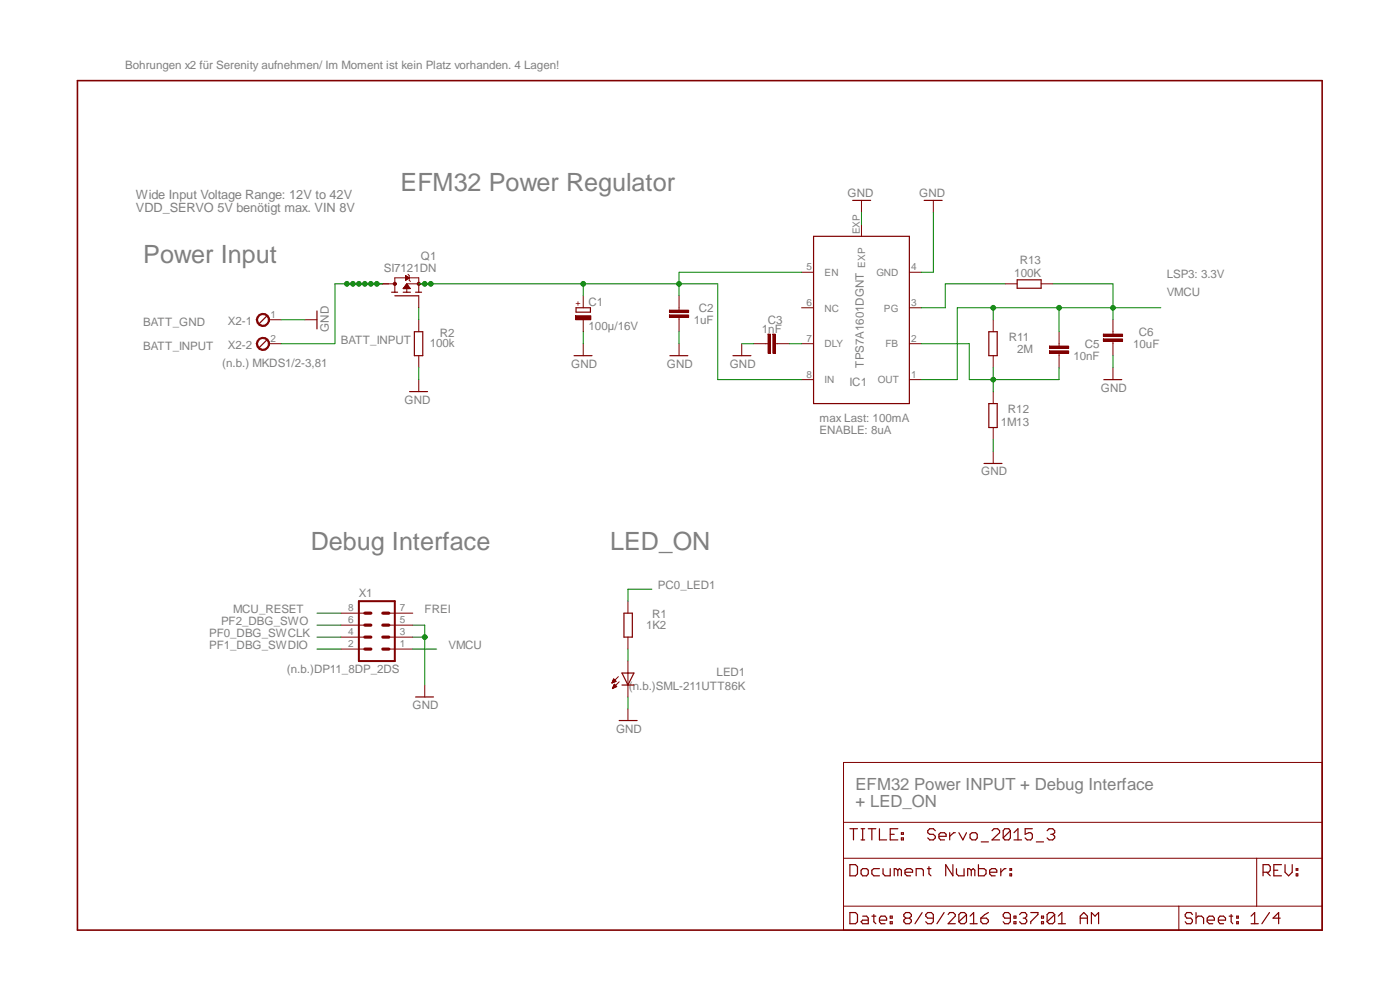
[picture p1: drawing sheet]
<svg xmlns="http://www.w3.org/2000/svg" width="297mm" height="210mm" viewBox="0 0 297 210" stroke-linecap="round" stroke-linejoin="round" font-family="sans-serif">
<path d="M16.4 17.1h264.1v180.2h-264.1z" fill="none" stroke="#800000" stroke-width=".34"/>
<path d="M144.1 65.3v.5M144.1 67.3v.5M178.9 161.7h101.6v35.6h-101.6zM178.9 174.4h101.6M178.9 182.1h101.6M178.9 192.2h101.6M250.1 192.2v5.1M266.6 182.1v10.1" fill="none" stroke="#800000" stroke-width=".21"/>
<g fill="none" stroke="#800000" stroke-width=".25">
<path d="M180.3 175.8h1.6M181.1 175.8v2.4M182.7 175.8h.7M182.7 178.2h.7M183 175.8v2.4M184.2 175.8h1.6M185 175.8v2.4M186.6 175.8v2.4h1.5M188.9 177h.8M190.5 175.8h-1.6v2.4h1.6M191.2 177.7h.4v.5h-.4zM191.2 176.6h.4v.4h-.4z"/>
<path d="M198.4 176.2l-.4-.4h-.8l-.4 .4v.4l.4 .4h.8l.4 .4v.3l-.4 .5h-.8l-.4-.5M199.2 177.4h1.5v-.4l-.3-.4h-.9l-.3 .4v.7l.3 .5h.9M201.5 176.6v1.6M202.7 176.6h-.4l-.8 .8M203.4 176.6l.9 1.6 .7-1.6M205.8 177l.4-.4h.8l.3 .4v.7l-.3 .5h-.8l-.4-.5zM208.2 178.6h1.5M210.4 176.2l.5-.4h.7l.5 .4v.4l-1.7 1.6h1.7M214.3 176.2v1.5l-.3 .5h-.8l-.4-.5M214.3 176.2l-.3-.4h-.8l-.4 .4v1.5M214.3 176.2l-1.5 1.5M215.1 178.2h1.6"/>
<path d="M215.1 176.6l.9-.8v2.4M219 175.8h-1.5v1.2l.7-.4h.5l.3 .4v.7l-.3 .5h-.8l-.4-.5M219.8 178.6h1.6M222.1 176.2l.5-.4h.7l.4 .4v.4l-.4 .4M222.9 177h.4M223.3 177l.4 .4v.3l-.4 .5h-.7l-.5-.5M180.3 183.4h1.2l.4 .4v1.6l-.4 .4h-1.2zM180.3 193.6h1.2l.4 .4v1.5l-.4 .4h-1.2zM182.7 184.6l.3-.3h.9l.3 .3v.8l-.3 .4h-.9l-.3-.4zM183 194.3h.9l.3 .5v1.1h-1.2l-.3-.4 .3-.3h1.2M185 194.3h.8M185.4 194v1.5l.4 .4"/>
<path d="M186.6 195.2h1.5v-.4l-.3-.5h-.9l-.3 .5v.7l.3 .4h.9M186.6 184.3h-1.2l-.4 .3v.8l.4 .4h1.2M187.3 184.3v1.1l.5 .4h1.1v-1.5M188.9 195.5h.4v.4h-.4zM188.9 194.3h.4v.5h-.4zM190.5 184.6l-.5-.3h-.3v1.5M190.5 184.6l.3-.3 .4 .3v1.2M190.5 184.6v1.2M192 185h1.6v-.4l-.4-.3h-.8l-.4 .3v.8l.4 .4h.8M192.2 194.8l-.5 .4v.3l.5 .4h.7l.4-.4v-.3l-.4-.4M192.2 194.8l-.5-.5v-.3l.5-.4h.7l.4 .4v.3l-.4 .5M192.2 194.8h.7"/>
<path d="M194.4 185.8v-1.5h1.1l.4 .3v1.2M195.6 193.6l-1.5 2.3M196.7 184.3h.8M197.1 183.8v1.6l.4 .4M198 194.8h-1.2l-.4-.5v-.3l.4-.4h.8l.4 .4v1.5l-.4 .4h-.8l-.4-.4M200.3 193.6l-1.5 2.3M201.1 194l.4-.4h.7l.5 .4v.3l-1.6 1.6h1.6M202.1 183.4v2.4l-1.5-2.4v2.4M202.9 184.3v1.1l.4 .4h1.2v-1.5M205 194v1.5l-.4 .4h-.8l-.4-.4M205 194l-.4-.4h-.8l-.4 .4v1.5M205 194l-1.6 1.5"/>
<path d="M205.8 195.9h1.5M205.8 194.3l.8-.7v2.3M206 184.6l-.4-.3h-.3v1.5M206 184.6v1.2M206 184.6l.5-.3 .3 .3v1.2M207.6 183.4v2.4h1.2l.4-.4v-.8l-.4-.3h-1.2M208.1 194.8h1.2l.4 .4v.3l-.4 .4h-.8l-.4-.4zM209.7 193.6l-.8 .4-.8 .8M209.9 185h1.6v-.4l-.4-.3h-.7l-.5 .3v.8l.5 .4h.7M212.3 184.3v1.5M213.4 184.3h-.3l-.8 .7M214.3 185.4h.3v.4h-.3z"/>
<path d="M214.3 184.3h.3v.3h-.3zM214.3 194.8h-1.1l-.4-.5v-.3l.4-.4h.7l.4 .4v1.5l-.4 .4h-.7l-.4-.4M215.1 195.5h.4v.4h-.4zM215.1 194.3h.4v.5h-.4zM216.3 194l.4-.4h.8l.3 .4v.3l-.3 .5M217.1 194.8h.4M217.5 194.8l.3 .4v.3l-.3 .4h-.8l-.4-.4M218.7 193.6h1.5v.4l-1.5 1.5v.4M221 195.5h.4v.4h-.4zM221 194.3h.4v.5h-.4zM223.7 194v1.5l-.4 .4h-.7l-.5-.4M223.7 194l-.4-.4h-.7l-.5 .4v1.5"/>
<path d="M223.7 194l-1.6 1.5M224.5 195.9h1.5M224.5 194.3l.8-.7v2.3M229.2 194.8h1.5M229.2 195.9v-1.6l.7-.7 .8 .7v1.6M231.5 195.9v-2.3l.8 .7 .8-.7v2.3M253 194l-.4-.4h-.8l-.4 .4v.3l.4 .5h.8l.4 .4v.3l-.4 .4h-.8l-.4-.4M253.7 194.8l.4-.5h.8l.4 .5v1.1M253.7 193.6v2.3M256.1 195.2h1.5v-.4l-.3-.5h-.8l-.4 .5v.7l.4 .4h.8M258.5 195.2h1.5v-.4l-.4-.5h-.8l-.3 .5v.7l.3 .4h.8M260.8 194.3h.7"/>
<path d="M261.2 194v1.5l.3 .4M262.4 195.5h.3v.4h-.3zM262.4 194.3h.3v.5h-.3zM265.4 195.9h1.5M265.4 194.3l.8-.7v2.3M268 185h1.1l.4-.4v-.8l-.4-.4h-1.1v2.4M268.7 185l.8 .8M269.3 193.6l-1.6 2.3M270.2 184.6h.9M271.6 194.8h-1.5l1.2-1.2v2.3M271.8 183.4h-1.6v2.4h1.6M272.6 183.4v1.6l.8 .8 .7-.8v-1.6"/>
<path d="M275 185.4h.3v.4h-.3zM275 184.3h.3v.3h-.3z"/>
</g>
<path d="M142 65.8h4.1v.5h-4.1z" fill-rule="evenodd" fill="#800000"/>
<path d="M142 65.8h4.1v.5h-4.1z" fill="none" stroke="#800000" stroke-width=".21"/>
<path d="M142 66.8h4.1v.5h-4.1z" fill-rule="evenodd" fill="#800000"/>
<path d="M142 66.8h4.1v.5h-4.1zM144.1 62.7v2.6M144.1 67.8v2.6M224.7 72.9v.5M224.7 74.9v.5" fill="none" stroke="#800000" stroke-width=".21"/>
<path d="M222.6 73.4h4.1v.5h-4.1z" fill-rule="evenodd" fill="#800000"/>
<path d="M222.6 73.4h4.1v.5h-4.1z" fill="none" stroke="#800000" stroke-width=".21"/>
<path d="M222.6 74.4h4.1v.5h-4.1z" fill-rule="evenodd" fill="#800000"/>
<path d="M64.7 67.8h2.5M123.7 72.9v2.5M144.1 72.9v2.5M162.4 72.9h.5M164.5 72.9h.5M222.6 74.4h4.1v.5h-4.1zM224.7 70.4v2.5M224.7 75.4v2.6M236.1 78v2.5" fill="none" stroke="#800000" stroke-width=".21"/>
<path d="M67.2 66v3.8M121.8 75.4h3.8M142.1 75.4h3.8M234.2 80.5h3.8" fill="none" stroke="#800000" stroke-width=".25"/>
<path d="M164 70.9h.5v4h-.5z" fill-rule="evenodd" fill="#800000"/>
<path d="M164 70.9h.5v4h-.5z" fill="none" stroke="#800000" stroke-width=".21"/>
<path d="M162.9 70.9h.5v4h-.5z" fill-rule="evenodd" fill="#800000"/>
<path d="M157.3 72.9v2.5M159.9 72.9h2.5M162.9 70.9h.5v4h-.5zM165 72.9h2.5M210.7 67.8v2.6M210.7 75.4v2.6M236.1 70.4v.5M236.1 72.4v.5" fill="none" stroke="#800000" stroke-width=".21"/>
<path d="M155.5 75.4h3.8M209.8 70.4h1.8v5h-1.8z" fill="none" stroke="#800000" stroke-width=".25"/>
<path d="M234.1 70.9h4v.5h-4z" fill-rule="evenodd" fill="#800000"/>
<path d="M234.1 70.9h4v.5h-4z" fill="none" stroke="#800000" stroke-width=".21"/>
<path d="M234.1 71.9h4v.5h-4z" fill-rule="evenodd" fill="#800000"/>
<g fill="none" stroke="#800000" stroke-width=".21">
<path d="M170.1 57.7h2.5M182.8 42.5v2.5M182.8 47.6v2.5M192.9 57.7h2.6M198 42.5v2.5M88.8 67.8v2.6M88.8 75.4v2.6M170.1 65.3h2.5M170.1 72.9h2.5M192.9 65.3h2.6M192.9 72.9h2.6M213.2 60.2h2.6"/>
<path d="M220.9 60.2h2.5M234.1 71.9h4v.5h-4zM236.1 67.8v2.6M236.1 72.9v2.5M88.8 80.5v2.6M170.1 80.5h2.5M192.9 80.5h2.6M210.7 83.1v2.5M210.7 90.7v2.5M210.7 95.8v2.5"/>
</g>
<path d="M172.6 50.1h20.3v35.5h-20.3zM180.9 42.5h3.8M196.1 42.5h3.8M215.8 59.4h5.1v1.7h-5.1zM87.9 70.4h1.8v5h-1.8zM86.9 83.1h3.8M208.8 98.3h3.8M209.8 85.6h1.8v5.1h-1.8z" fill="none" stroke="#800000" stroke-width=".25"/>
<circle cx="88.8" cy="60.2" r=".33" fill="#800000"/>
<circle cx="88.8" cy="60.2" r=".33" fill="none" stroke="#800000" stroke-width=".21"/>
<circle cx="83.8" cy="60.2" r=".33" fill="#800000"/>
<g fill="none" stroke="#800000" stroke-width=".21">
<path d="M86 58.4l.8 .5-.8 .5zM86 59.4h.1M86 59.4h.2M86 59.3h.4M86 59.2h.5M86 59.1h.6M86 59h.7M86 58.9h.6M86 58.8h.5M86 58.7h.4M86 58.6h.1M86 58.5h.1"/>
<path d="M86.6 58.2l.2 .2v1l.3 .3M73.6 60.2h10.2M83.8 62v-3.1h5v3.1M85.5 61.1h1.5M85.6 61.1h1.3M85.7 61h1.1M85.8 60.9h.9M85.9 60.8h.7M86 60.7h.6M86 60.6h.6M86 60.5h.5M86.1 60.5h.4"/>
<path d="M86.1 60.4h.3M86.2 60.3h.1M86.3 60.2v1.8M86.3 60.2h5.1M86.3 60.2l.8 1h-1.6zM88.8 62.7v2.6M72.3 137.7h5.1M72.3 135.1h5.1M72.3 132.6h5.1M72.3 130.1h5.1M82.5 137.7h5.1M82.5 135.1h5.1"/>
<path d="M82.5 132.6h5.1M82.5 130.1h5.1M133.2 127.5v2.6M133.2 135.1v2.6M90.1 145.3v2.5M129.8 144.8h.3M129.9 144.7h.3M129.9 144.6h.6M130 144.5h.7M130 144.4h.6M130 146h.1M130 145.9h.2"/>
<path d="M130 145.8h.4M130.1 144.3h.4M130.1 144.2h.3M130.1 145.7h.5M130.1 145.6h.7M130.2 144l-.4 .9M130.2 144l.5 .5M130.2 144.1h.1M130.2 144h.1M130.2 145.6h.6M130.2 145.5h.4M130.2 145.4h.4"/>
<path d="M130.2 145.3h.3M130.2 145.2h.2M130.3 145.1l.5 .5-.9 .5zM130.7 144.5l-.9 .4M131.2 143.5l-1.4 1.4M131.4 144.6l-1.5 1.5M133.2 140.2v7.6M133.2 150.4v2.4"/>
<circle cx="83.8" cy="60.2" r=".33"/>
</g>
<path d="M56.6 72.1l-1.6 1.6M83.1 62h1.2M83.8 62.7h5M85.5 62h1.6M88.2 62h1.2M132.4 130.1h1.7v5h-1.7zM88.2 147.8h3.8M131.4 152.8h3.8M131.9 142.8h2.6l-1.3 2.5zM131.9 145.3h2.6" fill="none" stroke="#800000" stroke-width=".25"/>
<path d="M76.1 127.5h7.7v12.7h-7.7z" fill="none" stroke="#800000" stroke-width=".42"/>
<path d="M77.4 130.1h1.3M77.4 132.6h1.3M77.4 135.1h1.3M77.4 137.7h1.3M81.2 130.1h1.3M81.2 132.6h1.3M81.2 135.1h1.3M81.2 137.7h1.3" fill="none" stroke="#800000" stroke-width=".68"/>
<path d="M55 71.8a1.41 1.41 0 0 1 2.1 .6 1.41 1.41 0 0 1-1.1 1.9 1.41 1.41 0 0 1-1.6-1.4h.2a1.16 1.16 0 0 1 1.6-1.1 1.16 1.16 0 0 1 .5 1.8 1.16 1.16 0 0 1-1.9-.1l-.2-.6h-.2l.1-.6z" fill-rule="evenodd" fill="#800000"/>
<path d="M55 71.8a1.41 1.41 0 0 1 2.1 .6 1.41 1.41 0 0 1-1.1 1.9 1.41 1.41 0 0 1-1.6-1.4h.2a1.16 1.16 0 0 1 1.6-1.1 1.16 1.16 0 0 1 .5 1.8 1.16 1.16 0 0 1-1.9-.1l-.2-.6h-.2l.1-.6zM57.1 72.9h2.5" fill="none" stroke="#800000" stroke-width=".21"/>
<path d="M56.6 67.1l-1.6 1.5" fill="none" stroke="#800000" stroke-width=".25"/>
<path d="M55 66.7a1.41 1.41 0 0 1 2.1 .6 1.41 1.41 0 0 1-1.1 2 1.41 1.41 0 0 1-1.6-1.5h.2a1.16 1.16 0 0 1 1.6-1.1 1.16 1.16 0 0 1 .5 1.8 1.16 1.16 0 0 1-1.9-.1l-.2-.6h-.2l.1-.6z" fill-rule="evenodd" fill="#800000"/>
<path d="M55 66.7a1.41 1.41 0 0 1 2.1 .6 1.41 1.41 0 0 1-1.1 2 1.41 1.41 0 0 1-1.6-1.5h.2a1.16 1.16 0 0 1 1.6-1.1 1.16 1.16 0 0 1 .5 1.8 1.16 1.16 0 0 1-1.9-.1l-.2-.6h-.2l.1-.6zM57.1 67.8h2.5" fill="none" stroke="#800000" stroke-width=".21"/>
<path d="M122.2 65.3h3.1v.9h-3.1z" fill="none" stroke="#800000" stroke-width=".25"/>
<path d="M122.1 67h3.2v.8h-3.2z" fill-rule="evenodd" fill="#800000"/>
<path d="M122.1 67h3.2v.8h-3.2zM123.7 62.7v2.6M123.7 67.8v2.6" fill="none" stroke="#800000" stroke-width=".21"/>
<path d="M182.8 45v2.6M198 45v12.7h-2.5M59.6 67.8h5.1M88.8 78v2.5M123.7 70.4v2.5M144.1 70.4v2.5M157.3 72.9h2.6M236.1 75.4v2.6M210.7 93.2v2.6M87.6 132.6h2.5v2.5h-2.5M133.2 147.8v2.6" fill="none" stroke="#008000" stroke-width=".21"/>
<circle cx="90.1" cy="135.1" r=".5" fill="#008000"/>
<g fill="none" stroke="#008000" stroke-width=".21">
<path d="M210.7 78v5.1M224.7 78v2.5h-14M90.1 135.1v10.2"/>
<circle cx="90.1" cy="135.1" r=".5"/>
</g>
<circle cx="210.7" cy="80.5" r=".5" fill="#008000"/>
<g fill="none" stroke="#008000" stroke-width=".21">
<path d="M74.9 60.2h-3.8v12.7h-11.5M167.5 72.9h2.6M195.5 72.9h10.1v7.6h5.1M213.2 60.2h-12.7v5.1h-5"/>
<circle cx="210.7" cy="80.5" r=".5"/>
</g>
<circle cx="73.6" cy="60.2" r=".5" fill="#008000"/>
<g fill="none" stroke="#008000" stroke-width=".21">
<path d="M74.9 60.2h1.2"/>
<circle cx="73.6" cy="60.2" r=".5"/>
</g>
<circle cx="74.9" cy="60.2" r=".5" fill="#008000"/>
<g fill="none" stroke="#008000" stroke-width=".21">
<path d="M76.1 60.2h1.3"/>
<circle cx="74.9" cy="60.2" r=".5"/>
</g>
<circle cx="76.1" cy="60.2" r=".5" fill="#008000"/>
<g fill="none" stroke="#008000" stroke-width=".21">
<path d="M77.4 60.2h1.3"/>
<circle cx="76.1" cy="60.2" r=".5"/>
</g>
<circle cx="77.4" cy="60.2" r=".5" fill="#008000"/>
<g fill="none" stroke="#008000" stroke-width=".21">
<path d="M78.7 60.2h1.2"/>
<circle cx="77.4" cy="60.2" r=".5"/>
</g>
<circle cx="78.7" cy="60.2" r=".5" fill="#008000"/>
<g fill="none" stroke="#008000" stroke-width=".21">
<path d="M79.9 60.2h1.3"/>
<circle cx="78.7" cy="60.2" r=".5"/>
</g>
<circle cx="80" cy="60.2" r=".5" fill="#008000"/>
<g fill="none" stroke="#008000" stroke-width=".21">
<path d="M88.8 65.3v2.5M210.7 67.8v-2.5h25.4v2.5M224.7 65.3v5.1"/>
<circle cx="80" cy="60.2" r=".5"/>
</g>
<circle cx="224.7" cy="65.3" r=".5" fill="#008000"/>
<circle cx="224.7" cy="65.3" r=".5" fill="none" stroke="#008000" stroke-width=".21"/>
<circle cx="236.1" cy="65.3" r=".5" fill="#008000"/>
<g fill="none" stroke="#008000" stroke-width=".21">
<path d="M210.7 65.3h-7.6v15.2h-7.6M223.4 60.2h12.7v5.1"/>
<circle cx="236.1" cy="65.3" r=".5"/>
</g>
<circle cx="210.7" cy="65.3" r=".5" fill="#008000"/>
<g fill="none" stroke="#008000" stroke-width=".21">
<path d="M88.8 60.2h2.6M236.1 65.3h10.2M67.2 137.7h5.1M67.2 135.1h5.1M67.2 132.6h5.1M87.6 137.7h5M133.2 137.7v2.5"/>
<circle cx="210.7" cy="65.3" r=".5"/>
</g>
<circle cx="90.1" cy="60.2" r=".5" fill="#008000"/>
<g fill="none" stroke="#008000" stroke-width=".21">
<path d="M170.1 57.7h-26v5M123.7 60.2v2.5M144.1 60.2h8.2v20.3h17.8"/>
<circle cx="90.1" cy="60.2" r=".5"/>
</g>
<circle cx="144.1" cy="60.2" r=".5" fill="#008000"/>
<g fill="none" stroke="#008000" stroke-width=".21">
<path d="M91.4 60.2h52.7"/>
<circle cx="144.1" cy="60.2" r=".5"/>
</g>
<circle cx="91.4" cy="60.2" r=".5" fill="#008000"/>
<circle cx="91.4" cy="60.2" r=".5" fill="none" stroke="#008000" stroke-width=".21"/>
<circle cx="123.7" cy="60.2" r=".5" fill="#008000"/>
<g fill="none" stroke="#008000" stroke-width=".21">
<path d="M67.2 130.1h5.1M138.3 125h-5.1v2.5"/>
<circle cx="123.7" cy="60.2" r=".5"/>
</g>
<g font-size="5.3" fill="#808080">
<text x="85" y="40.6">EFM32 Power Regulator</text>
<text x="30.4" y="55.8">Power Input</text>
<text x="65.9" y="116.7">Debug Interface</text>
<text x="129.4" y="116.7">LED_ON</text>
</g>
<g font-size="3.6" fill="#808080">
<text x="181.5" y="167.5">EFM32 Power INPUT + Debug Interface</text>
<text x="181.5" y="171.3">+ LED_ON</text>
</g>
<g font-size="2.7" fill="#808080">
<text x="28.8" y="42.1">Wide Input Voltage Range: 12V to 42V</text>
<text x="28.8" y="45">VDD_SERVO 5V benötigt max. VIN 8V</text>
</g>
<g font-size="2.5" fill="#808080">
<text x="26.6" y="14.6">Bohrungen x2 für Serenity aufnehmen/ Im Moment ist kein Platz vorhanden. 4 Lagen!</text>
<text x="179.8" y="41.7">GND</text>
<text x="195" y="41.7">GND</text>
<text x="81.4" y="57.7">SI7121DN</text>
<text x="89.3" y="55.2">Q1</text>
<text x="215.2" y="58.7">100K</text>
<text x="216.4" y="55.9">R13</text>
<text x="247.5" y="59">LSP3: 3.3V</text>
<text x="124.9" y="64.8">C1</text>
<text x="247.5" y="62.8">VMCU</text>
<text x="30.4" y="69.1">BATT_GND</text>
<text x="48.3" y="69">X2-1</text>
<text x="69.8" y="70.4" transform="rotate(-90 69.8 70.4)">GND</text>
<text x="93.3" y="71.4">R2</text>
<text x="124.9" y="69.9">100µ/16V</text>
<text x="147.2" y="68.7">1uF</text>
<text x="148.3" y="66.2">C2</text>
<text x="161.6" y="70.7">1nF</text>
<text x="162.9" y="68.7">C3</text>
<text x="241.6" y="71.3">C6</text>
<text x="30.4" y="74.2">BATT_INPUT</text>
<text x="47.1" y="77.8">(n.b.) MKDS1/2-3,81</text>
<text x="48.3" y="74.1">X2-2</text>
<text x="72.3" y="72.9">BATT_INPUT</text>
<text x="91.2" y="73.7">100k</text>
<text x="214" y="72.4">R11</text>
<text x="215.8" y="75">2M</text>
<text x="227.7" y="76.4">10nF</text>
<text x="230.2" y="73.8">C5</text>
<text x="240.4" y="73.8">10uF</text>
<text x="121.2" y="78">GND</text>
<text x="141.5" y="78">GND</text>
<text x="154.8" y="78">GND</text>
<text x="180.2" y="81.8">IC1</text>
<text x="183.3" y="78" transform="rotate(-90 183.3 78)">TPS7A1601DGNT</text>
<text x="233.5" y="83.1">GND</text>
<text x="85.8" y="85.6">GND</text>
<text x="173.9" y="89.4">max Last: 100mA</text>
<text x="213.8" y="87.6">R12</text>
<text x="173.9" y="92">ENABLE: 8uA</text>
<text x="212.3" y="90.4">1M13</text>
<text x="208.2" y="100.9">GND</text>
<text x="139.6" y="125">PC0_LED1</text>
<text x="49.4" y="130">MCU_RESET</text>
<text x="76.1" y="126.7">X1</text>
<text x="90.1" y="130">FREI</text>
<text x="138.3" y="131.1">R1</text>
<text x="44.4" y="135.1">PF0_DBG_SWCLK</text>
<text x="44.4" y="137.7">PF1_DBG_SWDIO</text>
<text x="46.9" y="132.6">PF2_DBG_SWO</text>
<text x="95.2" y="137.7">VMCU</text>
<text x="137" y="133.3">1K2</text>
<text x="60.9" y="142.7">(n.b.)DP11_8DP_2DS</text>
<text x="152" y="143.5">LED1</text>
<text x="133.4" y="146.4">(n.b.)SML-211UTT86K</text>
<text x="87.5" y="150.3">GND</text>
<text x="130.7" y="155.4">GND</text>
</g>
<g font-size="2.1" fill="#808080">
<text x="182.4" y="49.7" transform="rotate(-90 182.4 49.7)">EXP</text>
<text x="171.1" y="57.4">5</text>
<text x="174.9" y="58.5">EN</text>
<text x="183.5" y="56.7" transform="rotate(-90 183.5 56.7)">EXP</text>
<text x="185.9" y="58.5">GND</text>
<text x="193.3" y="57.4">4</text>
<text x="171.1" y="65">6</text>
<text x="193.3" y="65">3</text>
<text x="57.4" y="67.5">1</text>
<text x="174.9" y="66.1">NC</text>
<text x="187.5" y="66.1">PG</text>
<text x="57.4" y="72.6">2</text>
<text x="171.1" y="72.6">7</text>
<text x="174.9" y="73.7">DLY</text>
<text x="187.9" y="73.7">FB</text>
<text x="193.3" y="72.6">2</text>
<text x="171.1" y="80.2">8</text>
<text x="174.9" y="81.3">IN</text>
<text x="186.3" y="81.3">OUT</text>
<text x="193.3" y="80.2">1</text>
<text x="73.9" y="129.7">8</text>
<text x="84.8" y="129.7">7</text>
<text x="73.9" y="137.3">2</text>
<text x="73.9" y="134.8">4</text>
<text x="73.9" y="132.2">6</text>
<text x="84.8" y="137.3">1</text>
<text x="84.8" y="134.8">3</text>
<text x="84.8" y="132.2">5</text>
</g>
<text font-size="1.8" fill="#800000" x="123.1" y="64.9" transform="rotate(-90 123.1 64.9)">+</text>
</svg>
